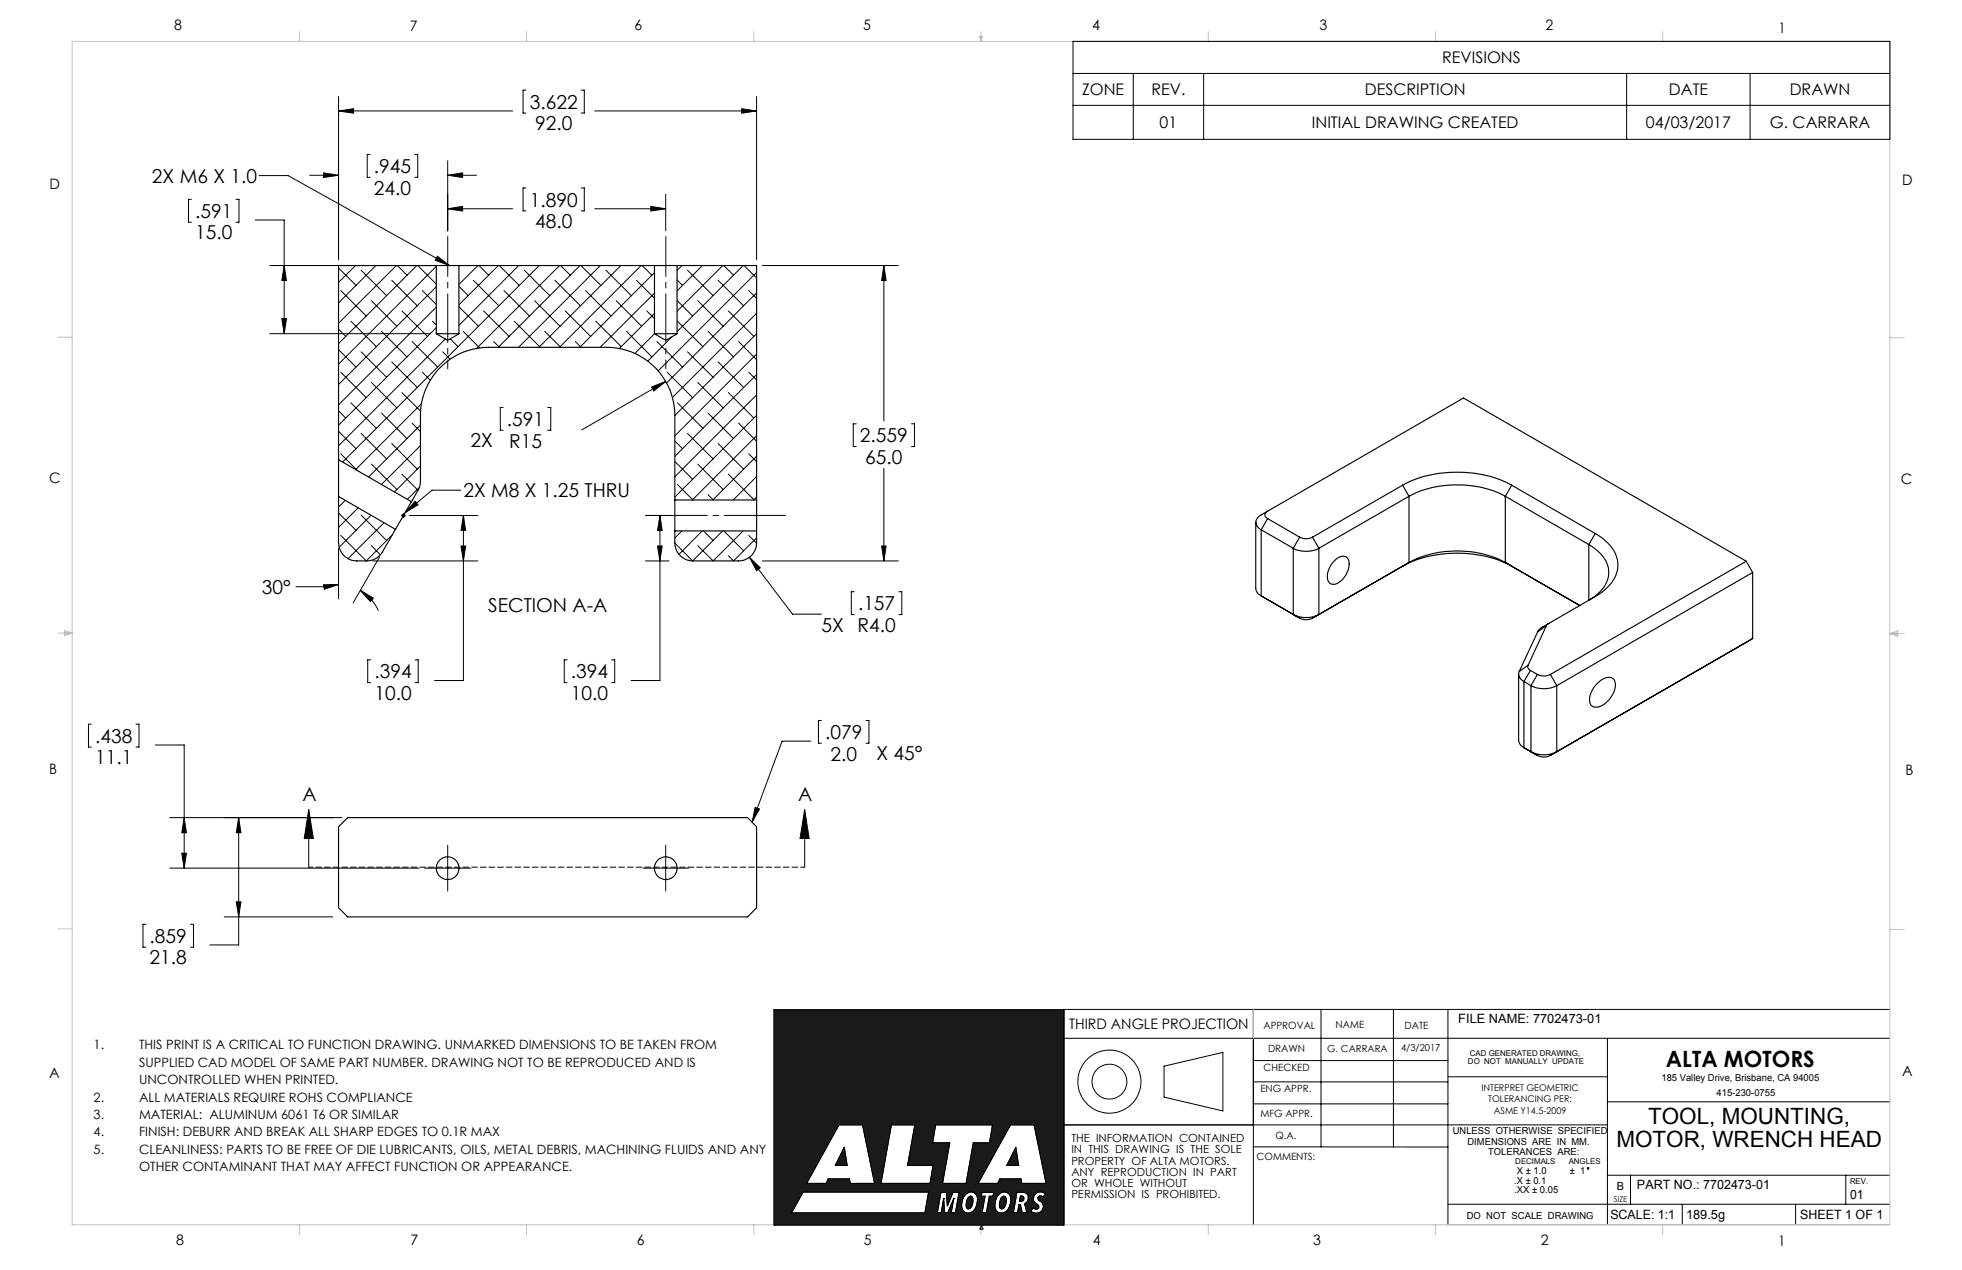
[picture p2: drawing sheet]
<svg xmlns="http://www.w3.org/2000/svg" width="432mm" height="279mm" viewBox="0 0 432 279" stroke-linecap="round" stroke-linejoin="round" font-family="sans-serif">
<g fill="none" stroke="#000" stroke-width=".22">
<path d="M170.4 222.1h63.7v47.4h-63.7zM234 228.4h181.9M256.2 234.6l12.9-3.1v12.9l-12.9-3zM275.8 238h42.9M275.8 233.3h42.9M275.8 222.1v47.3M290.7 222.1v30.2M306.7 222.1v30.2M318.7 222.1v47.4M318.7 236.9h35.1M353.8 228.4v41.1M415.9 222.1h-181.9v47.4"/>
<path d="M184.6 247.5h5.2l2.7 12.8h-5.4l-.2-.9h-4.6l-.5 .9h-4.3zM185.8 252.4l.6 4h-2.6zM196.2 247.5h5.1l-1.6 8.9h5.7l-.7 3.9h-10.8zM205.9 247.5h12.5l-.6 3.9h-3.6l-1.6 8.9h-5.2l1.6-8.9h-3.8zM222.4 247.5h5.2l2.6 12.8h-5.3l-.2-.9h-4.6l-.5 .9h-4.3zM223.6 252.4l.6 4h-2.6zM234 247.5h119.8M275.8 252.3h42.9M275.8 242.9h42.9M353.8 258.6h62.1M353.8 242.4h62.1M358.8 258.6v6.3"/>
<path d="M406.2 258.6v6.3M176.7 262.3h27.7l-.8 4.5h-29.4zM207.7 263.7h.1M207.7 263.7l-.5 3.1h-.9l.8-4.5h1.2l.2 3 1.2-3h1.4l-.8 4.5h-1l.6-3.1M207.7 263.7l.2 3.1h.7l1.3-3.1M209.9 263.7h.1M212.5 262.7a1.5 1.5 0 0 1 1.8-.3 1.5 1.5 0 0 1 .8 1.7 2.51 2.51 0 0 1-2.1 2.8 1.51 1.51 0 0 1-1.4-1.8 3.6 3.6 0 0 1 .9-2.4zM213.2 263.3l.4-.2a.84 .84 0 0 1 .5 1.2l-.2 1a.79 .79 0 0 1-1 .6 2.06 2.06 0 0 1 .3-2.6zM216.1 262.3h2.6l-.2 .9h-.8l-.6 3.6h-1l.7-3.6h-.8zM219.9 262.7a1.5 1.5 0 0 1 1.8-.3 1.5 1.5 0 0 1 .8 1.7 2.58 2.58 0 0 1-2.2 2.8 1.46 1.46 0 0 1-1.3-1.8 3.2 3.2 0 0 1 .9-2.4zM220.5 263.3l.4-.2a.84 .84 0 0 1 .5 1.2 1.26 1.26 0 0 1-1.2 1.6 2.06 2.06 0 0 1 .3-2.6zM223.8 262.3a2.71 2.71 0 0 1 2.2 .3 1.46 1.46 0 0 1-.5 2.2l.5 2h-1l-.4-1.8h-.3l-.4 1.8h-.9z"/>
<path d="M224.9 263.1h-.3l-.2 1.2a.64 .64 0 0 0 .9-.3 .64 .64 0 0 0-.4-.9M228 262.5a1.68 1.68 0 0 1 2.1 .2l-.5 .6-.5-.2h-.4l-.2 .3a1.81 1.81 0 0 0 .9 1.3 1.57 1.57 0 0 1-.5 2 1.57 1.57 0 0 1-2.1-.3l.6-.7a.63 .63 0 0 0 .8 .3 .63 .63 0 0 0 .3-.9 1.48 1.48 0 0 1-1.1-1.1 1.48 1.48 0 0 1 .6-1.5zM318.7 264.9h97.2M370.2 264.9v4.6M395.2 264.9v4.6"/>
<circle cx="244.1" cy="238" r="3.8"/>
<circle cx="244.2" cy="238" r="6.9"/>
</g>
<path d="M234.1 222.1v47.4" fill="none" stroke="#191924" stroke-width=".25"/>
<g fill="none" stroke="#c0c0c0" stroke-width=".22">
<path d="M15.9 9.1h400v260.4h-400zM65.9 6.9v2.2M115.9 6.9v2.2M165.9 6.9v2.2M215.6 8h.6l-.3 1.1zM215.7 8l.2 1.1M215.9 6.9v2.2M216 8l-.1 1.1M265.9 6.9v2.2M315.9 6.9v2.2M365.9 6.9v2.2M12.7 74.2h3.2"/>
<path d="M415.9 74.3h3.2M12.7 139.3h3.2M14.2 139.1l1.7 .2M14.2 138.7l1.7 .6-1.7 .5zM15.9 139.3l-1.7 .3M415.9 139.4h3.2M415.9 139.4l1.8-.6v1.2zM415.9 139.4l1.8 .3M417.7 139.2l-1.8 .2M12.7 204.4h3.2M415.9 204.5h3.2M275.8 222.1v6.3"/>
<path d="M65.9 269.5v2.1M115.9 269.5v2.1M165.9 269.5v2.1M215.9 269.5v2.1M215.9 269.5l.3 .8h-.6zM265.9 269.5v2.1M315.9 269.5v2.1M365.9 269.5v2.1"/>
</g>
<path d="M216 269.5l.3 .9h-.6z" fill="none" stroke="#00f" stroke-width=".25"/>
<path d="M224.6 263.1l-.2 1.2h.5l.5-.4v-.5l-.3-.2zM185.8 252.4l-2 4h2.6zM213.3 263.3l-.4 .5-.3 1.2 .1 .7 .3 .3h.3l.4-.4 .4-1.3-.1-1-.3-.2zM223.6 252.4l-2 4h2.6zM219.9 262.7l.8-.4h.8l.6 .3 .3 .9v1l-.3 1.2-.6 .8-.8 .4-1.1-.2-.4-.4-.2-.5 .1-1.8zM212.4 262.8l.7-.5 .8-.1 .7 .3 .5 .7v1.2l-.4 1.4-.6 .8-.7 .3-1.1-.2-.5-.5-.1-.5 .1-1.6zM222.4 247.5h5.2l2.6 12.9h-5.3l-.2-1h-4.6l-.5 1h-4.3zM227.8 262.8a1.63 1.63 0 0 1 2.3-.1l-.5 .6-.4-.2-.7 .2-.1 .5 .4 .4a1.49 1.49 0 0 1 .6 2.1 1.49 1.49 0 0 1-2.2 .4l-.4-.3 .7-.6a.64 .64 0 0 0 1.1 0 .64 .64 0 0 0-.6-1 1.3 1.3 0 0 1-.2-2zM223.8 262.3h1.4l.6 .2a1.38 1.38 0 0 1-.3 2.3l.5 2h-1l-.4-1.8h-.3l-.4 1.8h-.9zM216.1 262.3h2.6l-.2 .9h-.8l-.6 3.6h-1l.7-3.6h-.8zM207.1 262.3h1.2l.2 3 1.2-3h1.4l-.8 4.5h-1l.6-3.1-1.3 3.1h-.7l-.2-3.1-.5 3.1h-.9zM196.2 247.5h5.1l-1.6 8.9h5.7l-.7 4h-10.8zM176.7 262.3h27.7l-.8 4.5h-29.4zM184.6 247.5h5.2l2.7 12.9h-5.4l-.2-1h-4.6l-.5 1h-4.3zM205.9 247.5h12.5l-.6 3.9h-3.6l-1.6 9h-5.2l1.6-9h-3.8zM170.4 222.1v47.4h63.7v-47.4zM220.6 263.3l-.5 .7-.1 .8v.8l.3 .4 .5-.1 .3-.4 .4-1.4-.3-.9-.3-.1z" fill-rule="evenodd" fill="#191924"/>
<g fill="none" stroke="#000" stroke-width=".22">
<path d="M115.7 19.8h-.6v5.1h.6M127.9 19.8h.7v5.1h-.7M236.1 9.1h179.8v21.6h-179.8zM236.1 16.2h179.8M249.4 16.2v14.5M264.9 16.2v14.5M358 16.2v14.5M385.2 16.2v14.5M57 38.6h6.4l35.5 19.8M68.2 38.6h6.3M71.2 38l3.3 .6-3.3 .5zM74.5 24.4l3.3-.5v1z"/>
<path d="M74.5 21.2v36M74.5 24.4h38.3M81.5 34h-.7v5h.7M91.3 34h.6v5h-.6M98.5 38.6l3.3-.6v1.1zM98.5 35.4v15.4M98.5 38.6h6.4M130.9 24.4h35.6M163.2 23.9l3.3 .5-3.3 .5zM166.5 21.2v36M236.1 23.2h179.8M42.1 43.9h-.6v5h.6"/>
<path d="M51.9 43.9h.7v5h-.7M56.2 48.4h6.3v25M59.4 58.4h35.4M62.5 58.4l.5 3.3h-1zM74.5 58.9l3.9 3.9M78.2 58.4l-3.7 3.7M79.5 59.4l5.6 5.7M82.7 58.4l-8.2 8.2M87.2 58.4l-12.7 12.7M87.5 58.4l2.1 2.1M91.7 58.4l-17.2 17.2M91.9 58.4l4.1 4.1"/>
<path d="M96 58.6l-21.5 21.5M96.3 56.4l2.6 2-3.1-1.1zM98.5 45.9l3.3-.5v1zM98.5 45.9h14.3M105.2 58.4l-4.2 4.2M105.4 58.4l2.1 2.1M109.7 58.4l-8.7 8.7M109.9 58.4l4.4 4.4M114.2 58.4l-13.2 13.2M115.4 59.4l5.6 5.7M115.7 41.3h-.6v5.1h.6M118.7 58.4l-43.3 43.2"/>
<path d="M123.2 58.4l-18.3 18.2M123.4 58.4l2.1 2.1M127.6 58.4l-18 18M127.8 58.4l4.4 4.4M127.9 41.3h.7v5.1h-.7M130.9 45.9h15.6M132.1 58.4l-18 18M133.3 59.4l5.7 5.7M136.6 58.4l-18 18M141.1 58.4l-18 18M141.3 58.4l2.2 2.1M143.2 45.4l3.3 .5-3.3 .5z"/>
<path d="M144 60l-16.4 16.4M146.5 42.8v8M150.1 58.4l-1.1 1.1M151.3 59.4l5.7 5.7M154.6 58.4l-5.6 5.6M159.1 58.4l-10.1 10.1M159.3 58.4l2.1 2.1M163.5 58.4l-14.5 14.6M163.8 58.4l2.7 2.8M166.5 59.9l-21.6 21.7M167.8 58.4h29.9M194.5 58.4l.5 3.3h-1z"/>
<path d="M194.5 58.4v34.2M59.4 73.4h35.4M62 70.1h1l-.5 3.3zM74.5 76.9l3.9 3.9M74.5 72.4l1.6 1.6M75 63.9l5.6 5.6M77.2 70.7l5.6 5.6M79.5 77.4l5.6 5.6M81.7 66.1l5.6 5.7M84 72.9l5.6 5.6M86.2 79.6l5.6 5.6M86.2 61.7l5.6 5.6"/>
<path d="M88.4 68.4l5.7 5.6M90.7 75.1l5.6 5.7M93 63.9l3 3.1M95.2 70.7l.8 .8M96 63.1l-21.5 21.5M96 67.6l-21.5 21.5M96 72.1l-21.5 21.5M97.4 77.4l1.7 1.6M98 74.6l-23.5 23.5M99.1 74.5l1.7 1.8M101 67.5l4.3 4.3M101 63l2 2.1"/>
<path d="M101.9 72.9l3.7 3.7M104.2 61.7l5.6 5.6M106.4 68.4l5.6 5.6M108.7 75.1l1.2 1.3M110.9 63.9l5.6 5.6M113.2 70.7l5.6 5.6M117.7 66.1l5.6 5.7M119.9 72.9l3.5 3.5M122.1 61.7l5.6 5.6M124.4 68.4l5.6 5.6M126.6 75.1l1.3 1.3M128.9 63.9l5.6 5.6"/>
<path d="M131.1 70.7l5.6 5.6M135.6 66.1l5.6 5.7M137.9 72.9l5.6 5.6M140.1 61.7l3.9 3.9M142.3 68.4l1.7 1.7M144 64.5l-11.9 11.9M144 69l-7.7 7.7M144 73.4l-4.3 4.4M144.6 75.1l5.6 5.7M147.9 74.1l-5.3 5.3M149 66.1l3.4 3.4M149 61.6l1.2 1.2"/>
<path d="M149.1 70.7l5.6 5.6M151.3 77.4l5.7 5.6M153.6 66.1l5.6 5.7M155.8 72.9l5.6 5.6M158 79.6l5.7 5.6M158 61.7l5.7 5.6M160.3 68.4l5.6 5.6M162.6 75.1l3.9 4M164.8 63.9l1.7 1.8M166.5 64.4l-19.8 19.8M166.5 68.9l-18.5 18.6M166.5 73.4l-18 18"/>
<path d="M166.5 77.9l-18 18M74.5 94.9l3.9 3.8M74.5 90.4l1.6 1.6M75 99.8l3.7 3.7M75 81.9l5.6 5.6M77.2 88.6l5.6 5.6M79.5 95.4l5.6 5.6M81.7 84.1l5.6 5.6M84 90.9l5.6 5.6M86.2 97.6l5.6 5.6M88.4 86.4l4.2 4.1M90.7 93.1l1.8 1.8"/>
<path d="M92.5 93.5l-11.4 11.5M92.5 98l-8.5 8.6M92.7 88.8l-14.4 14.5M93 81.9l1.7 1.7M110.7 89.6h-.6v5.1h.6M120.5 89.6h.7v5.1h-.7M143.4 85.1l3.1-1.2-2.6 2.1zM146.5 83.9l-18.5 10.7M146.8 81.9l5.6 5.6M148.5 97l1.7 1.7M149.1 88.6l5.6 5.6M151.3 95.4l5.7 5.6"/>
<path d="M153.6 84.1l5.6 5.6M155.8 90.9l5.6 5.6M158 97.6l5.7 5.6M160.3 86.4l5.6 5.6M162.6 93.1l3.9 4M164.8 99.8l1.7 1.8M164.8 81.9l1.7 1.7M166.5 82.4l-18 18M166.5 86.9l-18 18M166.5 91.4l-18 18M166.5 95.8l-14.1 14.2M188.5 93.2h-.7v5h.7"/>
<path d="M200.6 93.2h.7v5h-.7M74.5 112.9l3.9 3.8M76 110.1l-1.5 1.4M78.8 111.7l-4.3 4.3M79.5 113.3l5.6 5.6M81.7 113.3l-7.1 7.1M81.7 102.1l5.6 5.6M84.5 115l-7.9 7.9M86.3 117.7l-5.7 5.7-5.6-5.6M88.3 113.4h1M88.4 113.1l.7 .7M88.4 104.3l3.6 3.6"/>
<path d="M88.8 112.9v1M89.1 113.1l-.7 .7M90.1 113.4h15.1M91.4 110.3l.6 .8-2.9 1.7zM92.3 107.2l-2.7 2.7M92.5 102.5l-5.7 5.7M101.4 107.8h-6.3l-6 5M102 113.4l.5 3.3h-1zM102 113.4v36.3h-6.4M142.1 113.4h5.1M145.2 113.4l.5 3.3h-1zM145.2 113.4v36.3h-6.3"/>
<path d="M148.5 101.5l3.9 3.9M149.1 106.6l3.4 3.4M150.1 116.8l-1.6 1.6M153.6 102.1l5.6 5.6M154.6 116.8l-5.2 5.2M154.8 116.8l2.2 2.1M155.8 108.8l1.2 1.2M159 116.8l-6.6 6.6-3.9-3.9M159.3 116.8l4.4 4.4M160.3 104.3l5.6 5.6M163.5 116.8l-6.5 6.6-3.4-3.3M164.8 117.8l1.7 1.7"/>
<path d="M166.5 100.4l-9.6 9.6M166.5 109.3l-.7 .7M166.5 118.3l-5.1 5.1-1.1-1.1M166.5 104.8l-5.1 5.2M194.5 103v20.4M71.2 128.7l3.3-.1-3.1 1zM74.5 128.6l-1.1 .1-1.9 .4h-6.3M74.5 120.7v11.1M79.3 129.9l2.9 1.7-.7 .8zM79.3 129.9a9.3 9.3 0 0 1 4 4.4M81.7 120.1l2 2M82 123.4h23.2"/>
<path d="M83.5 122.5l-5.8 10.1M101.5 120.1h1l-.5 3.3zM142.1 123.4h5.1M144.7 120.1h1l-.5 3.3zM164.9 122.6l2.4 2.3-.8 .7zM164.9 122.6l9.5 12.5h6.4M167.8 123.4h29.9M188 130.2h-.6v5h.6M194 120.1h1l-.5 3.3zM197.8 130.2h.7v5h-.7M20.1 159.3h-.6v5.1h.6M29.9 159.3h.7v5.1h-.7"/>
<path d="M81.6 145.2h-.7v5h.7M91.4 145.2h.6v5h-.6M124.8 145.2h-.6v5h.6M134.6 145.2h.7v5h-.7M180.8 158.5h-.7v5h.7M190.6 158.5h.6v5h-.6M34.2 163.9h6.3v27.1M37.4 179.9h37.8M40.5 179.9l.5 3.3h-1zM52.5 179.9l.5 3.3h-1zM52.5 179.9v28h-6.3M67.9 178.1l1.1 6.4h-2z"/>
<path d="M67.9 178.1v12.7M166.2 177.6l.9 .4-1.6 2.9zM177.1 178.1l1 6.4h-2zM177.1 178.1v12.7M178.5 163.1h-6.4l-6.6 17.8M37.4 191h54.8M40 187.7h1l-.5 3.3zM52 198.4h1l-.5 3.3zM93.5 191h10.1M98.5 185.9v10.1M141.5 191h10.1M146.5 185.9v10.1"/>
<path d="M32.1 203.3h-.6v5.1h.6M41.9 203.3h.7v5.1h-.7M49.4 201.7h23.8M170.4 222.1h63.7v47.4h-63.7zM184.6 247.5h5.2l2.7 12.9h-5.4l-.2-1h-4.6l-.5 1h-4.3zM185.8 252.4l.6 4h-2.6zM196.2 247.5h5.1l-1.6 8.9h5.7l-.7 4h-10.8zM205.9 247.5h12.5l-.6 3.9h-3.6l-1.6 9h-5.2l1.6-9h-3.8zM222.4 247.5h5.2l2.6 12.9h-5.3l-.2-1h-4.6l-.5 1h-4.3zM223.6 252.4l.6 4h-2.6zM176.7 262.3h27.7l-.8 4.5h-29.4zM207.7 263.7h.1"/>
<path d="M207.7 263.7l-.5 3.1h-.9l.8-4.5h1.2l.2 3 1.2-3h1.4l-.8 4.5h-1l.6-3.1M207.7 263.7l.2 3.1h.7l1.3-3.1M209.9 263.7h.1M212.5 262.7a1.5 1.5 0 0 1 1.8-.3 1.5 1.5 0 0 1 .8 1.7 2.51 2.51 0 0 1-2.1 2.8 1.51 1.51 0 0 1-1.4-1.8 3.6 3.6 0 0 1 .9-2.4zM213.2 263.3l.4-.2a.84 .84 0 0 1 .5 1.2l-.2 1a.79 .79 0 0 1-1 .6 2.06 2.06 0 0 1 .3-2.6zM216.1 262.3h2.6l-.2 .9h-.8l-.6 3.6h-1l.7-3.6h-.8zM219.9 262.7a1.5 1.5 0 0 1 1.8-.3 1.5 1.5 0 0 1 .8 1.7 2.58 2.58 0 0 1-2.2 2.8 1.46 1.46 0 0 1-1.3-1.8 3.2 3.2 0 0 1 .9-2.4zM220.5 263.3l.4-.2a.84 .84 0 0 1 .5 1.2 1.26 1.26 0 0 1-1.2 1.6 2.06 2.06 0 0 1 .3-2.6zM223.8 262.3h1.3a1.3 1.3 0 0 1 1.2 1.1 1.3 1.3 0 0 1-.8 1.4l.5 2h-1l-.4-1.8h-.3l-.4 1.8h-.9zM224.6 263.1a.65 .65 0 0 1 .8 .8 .65 .65 0 0 1-1 .4zM227.7 262.9a1.65 1.65 0 0 1 2.4-.2l-.5 .6a.62 .62 0 0 0-1.1 .1 .62 .62 0 0 0 .5 .9 1.48 1.48 0 0 1 .4 2 1.48 1.48 0 0 1-2 .5l-.6-.4 .6-.7a.65 .65 0 0 0 1.1 .1 .65 .65 0 0 0-.5-1 1.41 1.41 0 0 1-.3-1.9z"/>
<circle cx="349.5" cy="257" r=".19"/>
</g>
<path d="M177.1 190.8h-109.1" fill="none" stroke="#000" stroke-width=".22" stroke-dasharray="1.3 .6" stroke-dashoffset=".4"/>
<path d="M172.9 113.4h-30.7" fill="none" stroke="#000" stroke-width=".22" stroke-dasharray="15.2 1.3 1.3 1.3" stroke-dashoffset="1.8"/>
<path d="M98.5 73.4v-21.4M146.5 73.4v-21.4" fill="none" stroke="#000" stroke-width=".22" stroke-dasharray="15.2 1.3 1.3 1.3" stroke-dashoffset="6.5"/>
<path d="M98.5 73.4v7.7M146.5 73.4v7.7" fill="none" stroke="#000" stroke-width=".22" stroke-dasharray="15.2 1.3 1.3 1.3" stroke-dashoffset="13.3"/>
<g fill="#000">
<path d="M96.3 56.4l2.6 2-3.1-1.1zM91.4 110.3l.6 .8-2.9 1.7z"/>
<path d="M102 113.4l.5 3.3h-1zM101.5 120.1h1l-.5 3.3z"/>
<path d="M177.1 178.1l1 6.4h-2zM67.9 178.1l1.1 6.4h-2z"/>
<path d="M52 198.4h1l-.5 3.3zM52.5 179.9l.5 3.3h-1zM166.2 177.6l.9 .4-1.6 2.9zM40 187.7h1l-.5 3.3zM40.5 179.9l.5 3.3h-1zM194 120.1h1l-.5 3.3zM194.5 58.4l.5 3.3h-1zM163.2 23.9l3.3 .5-3.3 .5zM74.5 24.4l3.3-.5v1zM145.2 113.4l.5 3.3h-1zM144.7 120.1h1l-.5 3.3zM143.4 85.1l.5 .9 2.6-2.1zM62 70.1h1l-.5 3.3zM62.5 58.4l.5 3.3h-1zM79.3 129.9l2.9 1.7-.7 .8zM71.2 128.7l3.3-.1-3.1 1zM164.9 122.6l1.6 3 .8-.7zM98.5 38.6l3.3-.6v1.1zM71.2 38l3.3 .6-3.3 .5zM98.5 45.9l3.3-.5v1zM143.2 45.4l3.3 .5-3.3 .5z"/>
</g>
<g fill="none" stroke="#000" stroke-width=".25">
<path d="M96 58.4h5M96 58.4h-21.5v42.7M96 58.4v15M101 58.4v15M101 58.4h43M144 58.4h5M144 58.4v15M149 58.4h17.5v51.6M149 58.4v15M96 73.4l2.5 1.4 2.5-1.4M96 73.4h5M144 73.4l2.5 1.4 2.5-1.4"/>
<path d="M144 73.4h5M74.5 109.2v10.2a4 4 0 0 0 4 4 8.1 8.1 0 0 0 3.7-.3l.9-.5 .8-.8 3.1-5.3M74.5 101.1v8.1M74.5 109.2l12.5 7.3M74.5 101.1l16.1 9.3M90.6 110.4l-3.6 6.1M148.5 116.8a8 8 0 0 0 .4 4.3 4 4 0 0 0 3.6 2.3h10a3.9 3.9 0 0 0 4-4v-2.6M148.5 110v6.8M148.5 110v-18.6a15 15 0 0 0-15-15h-26a15 15 0 0 0-15 15v15l-.4 1.3-1.5 2.7M148.5 116.8h18M148.5 110h18M166.5 110v6.8"/>
<path d="M276.4 114.9v14.6l.2 .8 1 .8M277.6 116.6l7 4M277.6 116.6v14.5M279 112.5a.85 .85 0 0 0-.6 .8 .85 .85 0 0 0 .6 .8M279 112.5a4.6 4.6 0 0 0-2.4 1.6 1.67 1.67 0 0 0 1 2.5M279 114.1l7 4.1M279 112.5l43.1-24.9 62.2 35.9M279 114.1l-1.4 2.5M286 118.2a3 3 0 0 0 2.9 0M286 118.2l-1.4 2.4M288.9 118.2l1.4 2.4M308.7 106.8a26.6 26.6 0 0 1 24 0"/>
<path d="M308.7 106.8l-19.8 11.4M308.7 106.8l1.4 2.4M310.1 109.2a23.6 23.6 0 0 1 21.2 0M310.1 109.2l-19.8 11.4M310.1 109.2v14.6M331.3 109.2l18.4 10.6M331.3 109.2v14.6M332.7 106.8l18.4 10.6M332.7 106.8l-1.4 2.4M349.7 119.8a7.5 7.5 0 0 1 4.3 6.5 7.6 7.6 0 0 1-4.3 5.7M349.7 119.8v12.2M351.1 117.4a8.7 8.7 0 0 1 5 6.6 7.4 7.4 0 0 1-3.5 6.2l-11.7 7"/>
<path d="M351.1 117.4l-1.4 2.4M277.6 131.1l8.4 4.9M277.6 131.1l1.4 .8M284.6 120.6a6.2 6.2 0 0 0 5.7 0M284.6 120.6v14.6M284.6 135.2l1.4 .8M290.3 120.6v14.6a6.2 6.2 0 0 1-5.7 0M293.9 123.2a1.76 1.76 0 0 1 2.8-.2 4.6 4.6 0 0 1-3.2 5.6 1.5 1.5 0 0 1-1.4-2 5.4 5.4 0 0 1 1.8-3.4zM310.1 123.8a23.3 23.3 0 0 1 21.2 0M310.1 123.8l-21.2 12.2a3 3 0 0 1-2.9 0M310.1 123.8l-1.4 .8a26.6 26.6 0 0 1 24 0l-1.4-.8M331.3 123.8l16.4 9.4"/>
<path d="M338.4 139l-4 8.7M340.3 137.7l-4 8.7M340.3 137.7l-1.9 1.3M340.9 137.2l-.6 .5M340.9 137.2l-1.8 1-.7 .8M384.3 123.5l-43.1 24.9M384.3 123.5l1.4 2.4M385.7 125.9l-43.1 24.9M385.7 125.9v14.6M334.2 148.3v14.6l.3 .9 .9 .7M334.4 147.7a1.73 1.73 0 0 0 1 2.2M335.4 149.9l1.5 .9"/>
<path d="M335.4 149.9v14.6M336.3 146.4a.88 .88 0 0 0 .5 1.1M336.3 146.4l-1.9 1.3M336.8 147.5l1.5 .9M336.8 147.5l-1.4 2.4M336.9 150.8a6.3 6.3 0 0 0 5.7 0M336.9 150.8v14.6M338.3 148.4a3.1 3.1 0 0 0 2.9 0M338.3 148.4l-1.4 2.4M341.2 148.4l1.4 2.4M342.6 150.8v14.6M351.4 150.5a3.4 3.4 0 0 1 3.3-1.4 2.06 2.06 0 0 1 .7 2.6 5.5 5.5 0 0 1-4 3.9 1.48 1.48 0 0 1-1.6-2.1l.4-1.3z"/>
<path d="M385.7 140.5l-43.1 24.9M385.7 140.5l-44.5 25.7M335.4 164.5l1.5 .9M335.4 164.5l2.9 1.7M336.9 165.4a6.3 6.3 0 0 0 5.7 0M336.9 165.4l1.4 .8M338.3 166.2a3.1 3.1 0 0 0 2.9 0M342.6 165.4l-1.4 .8M74.5 181.9l2-2h88l2 2v17.8l-2 2h-88l-2-2z"/>
<circle cx="98.5" cy="191" r="2.5"/>
<circle cx="146.5" cy="191" r="2.49"/>
</g>
<g font-size="4.9">
<text x="366.6" y="234.7">ALTA MOTORS</text>
<text x="362.7" y="247.3">TOOL, MOUNTING,</text>
<text x="355.7" y="252.2">MOTOR, WRENCH HEAD</text>
</g>
<g font-size="4.2">
<text x="116.6" y="23.9">3.622</text>
<text x="117.8" y="28.7">92.0</text>
<text x="33.5" y="40.2">2X M6 X 1.0</text>
<text x="82.3" y="38.1">.945</text>
<text x="42.9" y="47.9">.591</text>
<text x="82.3" y="42.8">24.0</text>
<text x="116.6" y="45.4">1.890</text>
<text x="42.9" y="52.7">15.0</text>
<text x="117.8" y="50.2">48.0</text>
<text x="111.6" y="93.7">.591</text>
<text x="103.5" y="98.4">2X</text>
<text x="112" y="98.5">R15</text>
<text x="189.3" y="97.3">2.559</text>
<text x="190.4" y="102.1">65.0</text>
<text x="102" y="109.4">2X M8 X 1.25 THRU</text>
<text x="57.6" y="130.7">30°</text>
<text x="107.4" y="134.7">SECTION A-A</text>
<text x="188.8" y="134.3">.157</text>
<text x="180.8" y="139">5X</text>
<text x="188.7" y="139">R4.0</text>
<text x="82.4" y="149.3">.394</text>
<text x="125.6" y="149.3">.394</text>
<text x="82.4" y="154">10.0</text>
<text x="125.6" y="154">10.0</text>
<text x="20.9" y="163.4">.438</text>
<text x="181.6" y="162.6">.079</text>
<text x="182.8" y="167.3">2.0</text>
<text x="192.9" y="167.3">X 45°</text>
<text x="20.9" y="168.2">11.1</text>
<text x="66.6" y="176.3">A</text>
<text x="175.7" y="176.3">A</text>
<text x="32.9" y="207.4">.859</text>
<text x="32.9" y="212.2">21.8</text>
</g>
<g font-size="3.5">
<text x="317.4" y="13.9">REVISIONS</text>
<text x="238.2" y="21">ZONE</text>
<text x="253.4" y="21">REV.</text>
<text x="300.4" y="21">DESCRIPTION</text>
<text x="367.3" y="21">DATE</text>
<text x="393.9" y="21">DRAWN</text>
<text x="255.2" y="28.2">01</text>
<text x="288.7" y="28.2">INITIAL DRAWING CREATED</text>
<text x="362.2" y="28.2">04/03/2017</text>
<text x="389.5" y="28.2">G. CARRARA</text>
</g>
<g font-size="3.2">
<text x="38.3" y="6.7">8</text>
<text x="90.2" y="6.7">7</text>
<text x="139.7" y="6.5">6</text>
<text x="190" y="6.5">5</text>
<text x="240.4" y="6.5">4</text>
<text x="290.4" y="6.7">3</text>
<text x="340.2" y="6.6">2</text>
<text x="391.4" y="7.2">1</text>
<text x="10.9" y="41.6">D</text>
<text x="418.7" y="40.7">D</text>
<text x="10.8" y="106.3">C</text>
<text x="418.4" y="106.4">C</text>
<text x="10.8" y="170.2">B</text>
<text x="419.4" y="170.6">B</text>
<text x="235.3" y="226.5">THIRD ANGLE PROJECTION</text>
<text x="10.8" y="237.2">A</text>
<text x="418.6" y="236.8">A</text>
<text x="38.8" y="273.8">8</text>
<text x="90.4" y="273.8">7</text>
<text x="140.2" y="273.8">6</text>
<text x="190.1" y="273.9">5</text>
<text x="240.5" y="273.8">4</text>
<text x="289" y="273.9">3</text>
<text x="339.1" y="273.8">2</text>
<text x="391.4" y="274.1">1</text>
</g>
<g font-size="2.8">
<text x="320.9" y="225">FILE NAME: 7702473-01</text>
<text x="20.6" y="230.9">1.</text>
<text x="30.6" y="230.9">THIS PRINT IS A CRITICAL TO FUNCTION DRAWING. UNMARKED DIMENSIONS TO BE TAKEN FROM</text>
<text x="30.6" y="234.7">SUPPLIED CAD MODEL OF SAME PART NUMBER. DRAWING NOT TO BE REPRODUCED AND IS</text>
<text x="30.6" y="238.5">UNCONTROLLED WHEN PRINTED.</text>
<text x="20.6" y="242.3">2.</text>
<text x="30.6" y="242.3">ALL MATERIALS REQUIRE ROHS COMPLIANCE</text>
<text x="20.6" y="246.2">3.</text>
<text x="20.6" y="250">4.</text>
<text x="30.6" y="246.2">MATERIAL: ALUMINUM 6061 T6 OR SIMILAR</text>
<text x="30.6" y="250">FINISH: DEBURR AND BREAK ALL SHARP EDGES TO 0.1R MAX</text>
<text x="20.6" y="253.8">5.</text>
<text x="30.6" y="253.8">CLEANLINESS: PARTS TO BE FREE OF DIE LUBRICANTS, OILS, METAL DEBRIS, MACHINING FLUIDS AND ANY</text>
<text x="30.6" y="257.6">OTHER CONTAMINANT THAT MAY AFFECT FUNCTION OR APPEARANCE.</text>
<text x="360.3" y="261.7">PART NO.: 7702473-01</text>
<text x="407.2" y="263.8">01</text>
<text x="354.4" y="268.2">SCALE: 1:1</text>
<text x="371.1" y="268.2">189.5g</text>
<text x="396.2" y="268.2">SHEET 1 OF 1</text>
</g>
<g font-size="2.5">
<text x="235.8" y="251.3">THE INFORMATION CONTAINED</text>
<text x="235.8" y="253.8">IN THIS DRAWING IS THE SOLE</text>
<text x="235.8" y="256.2">PROPERTY OF ALTA MOTORS.</text>
<text x="235.8" y="258.7">ANY REPRODUCTION IN PART</text>
<text x="235.8" y="261.2">OR WHOLE WITHOUT</text>
<text x="235.8" y="263.6">PERMISSION IS PROHIBITED.</text>
<text x="355.8" y="261.8">B</text>
</g>
<g font-size="2.2">
<text x="278.1" y="226.4">APPROVAL</text>
<text x="294" y="226.3">NAME</text>
<text x="309.1" y="226.4">DATE</text>
<text x="279.1" y="231.4">DRAWN</text>
<text x="278.1" y="235.5">CHECKED</text>
<text x="277.4" y="245.8">MFG APPR.</text>
<text x="277.4" y="240.3">ENG APPR.</text>
<text x="280.7" y="250.5">Q.A.</text>
<text x="276.6" y="255.1">COMMENTS:</text>
</g>
<g font-size="2.1">
<text x="292.1" y="231.4">G. CARRARA</text>
<text x="308.4" y="231.3">4/3/2017</text>
<text x="365.7" y="237.8">185 Valley Drive, Brisbane, CA 94005</text>
<text x="377.8" y="241.2">415-230-0755</text>
<text x="319.7" y="249.6">UNLESS OTHERWISE SPECIFIED</text>
<text x="323" y="251.9">DIMENSIONS ARE IN MM.</text>
<text x="327.5" y="254">TOLERANCES ARE:</text>
<text x="333.3" y="260.4">.X ± 0.1</text>
<text x="333.3" y="262.5">.XX ± 0.05</text>
<text x="333.8" y="258.3">X ± 1.0</text>
<text x="345.5" y="258.3">± 1</text>
<text x="322.8" y="268.2">DO NOT SCALE DRAWING</text>
</g>
<g font-size="2">
<text x="326.1" y="240">INTERPRET GEOMETRIC</text>
<text x="327.5" y="242.5">TOLERANCING PER:</text>
<text x="328.8" y="245">ASME Y14.5-2009</text>
</g>
<g font-size="1.8">
<text x="323.5" y="232.2">CAD GENERATED DRAWING,</text>
<text x="323.1" y="234">DO NOT MANUALLY UPDATE</text>
<text x="333.5" y="256">DECIMALS</text>
<text x="345.2" y="256">ANGLES</text>
<text x="407.2" y="260.6">REV.</text>
<text x="355.2" y="264.3">SIZE</text>
</g>
</svg>
